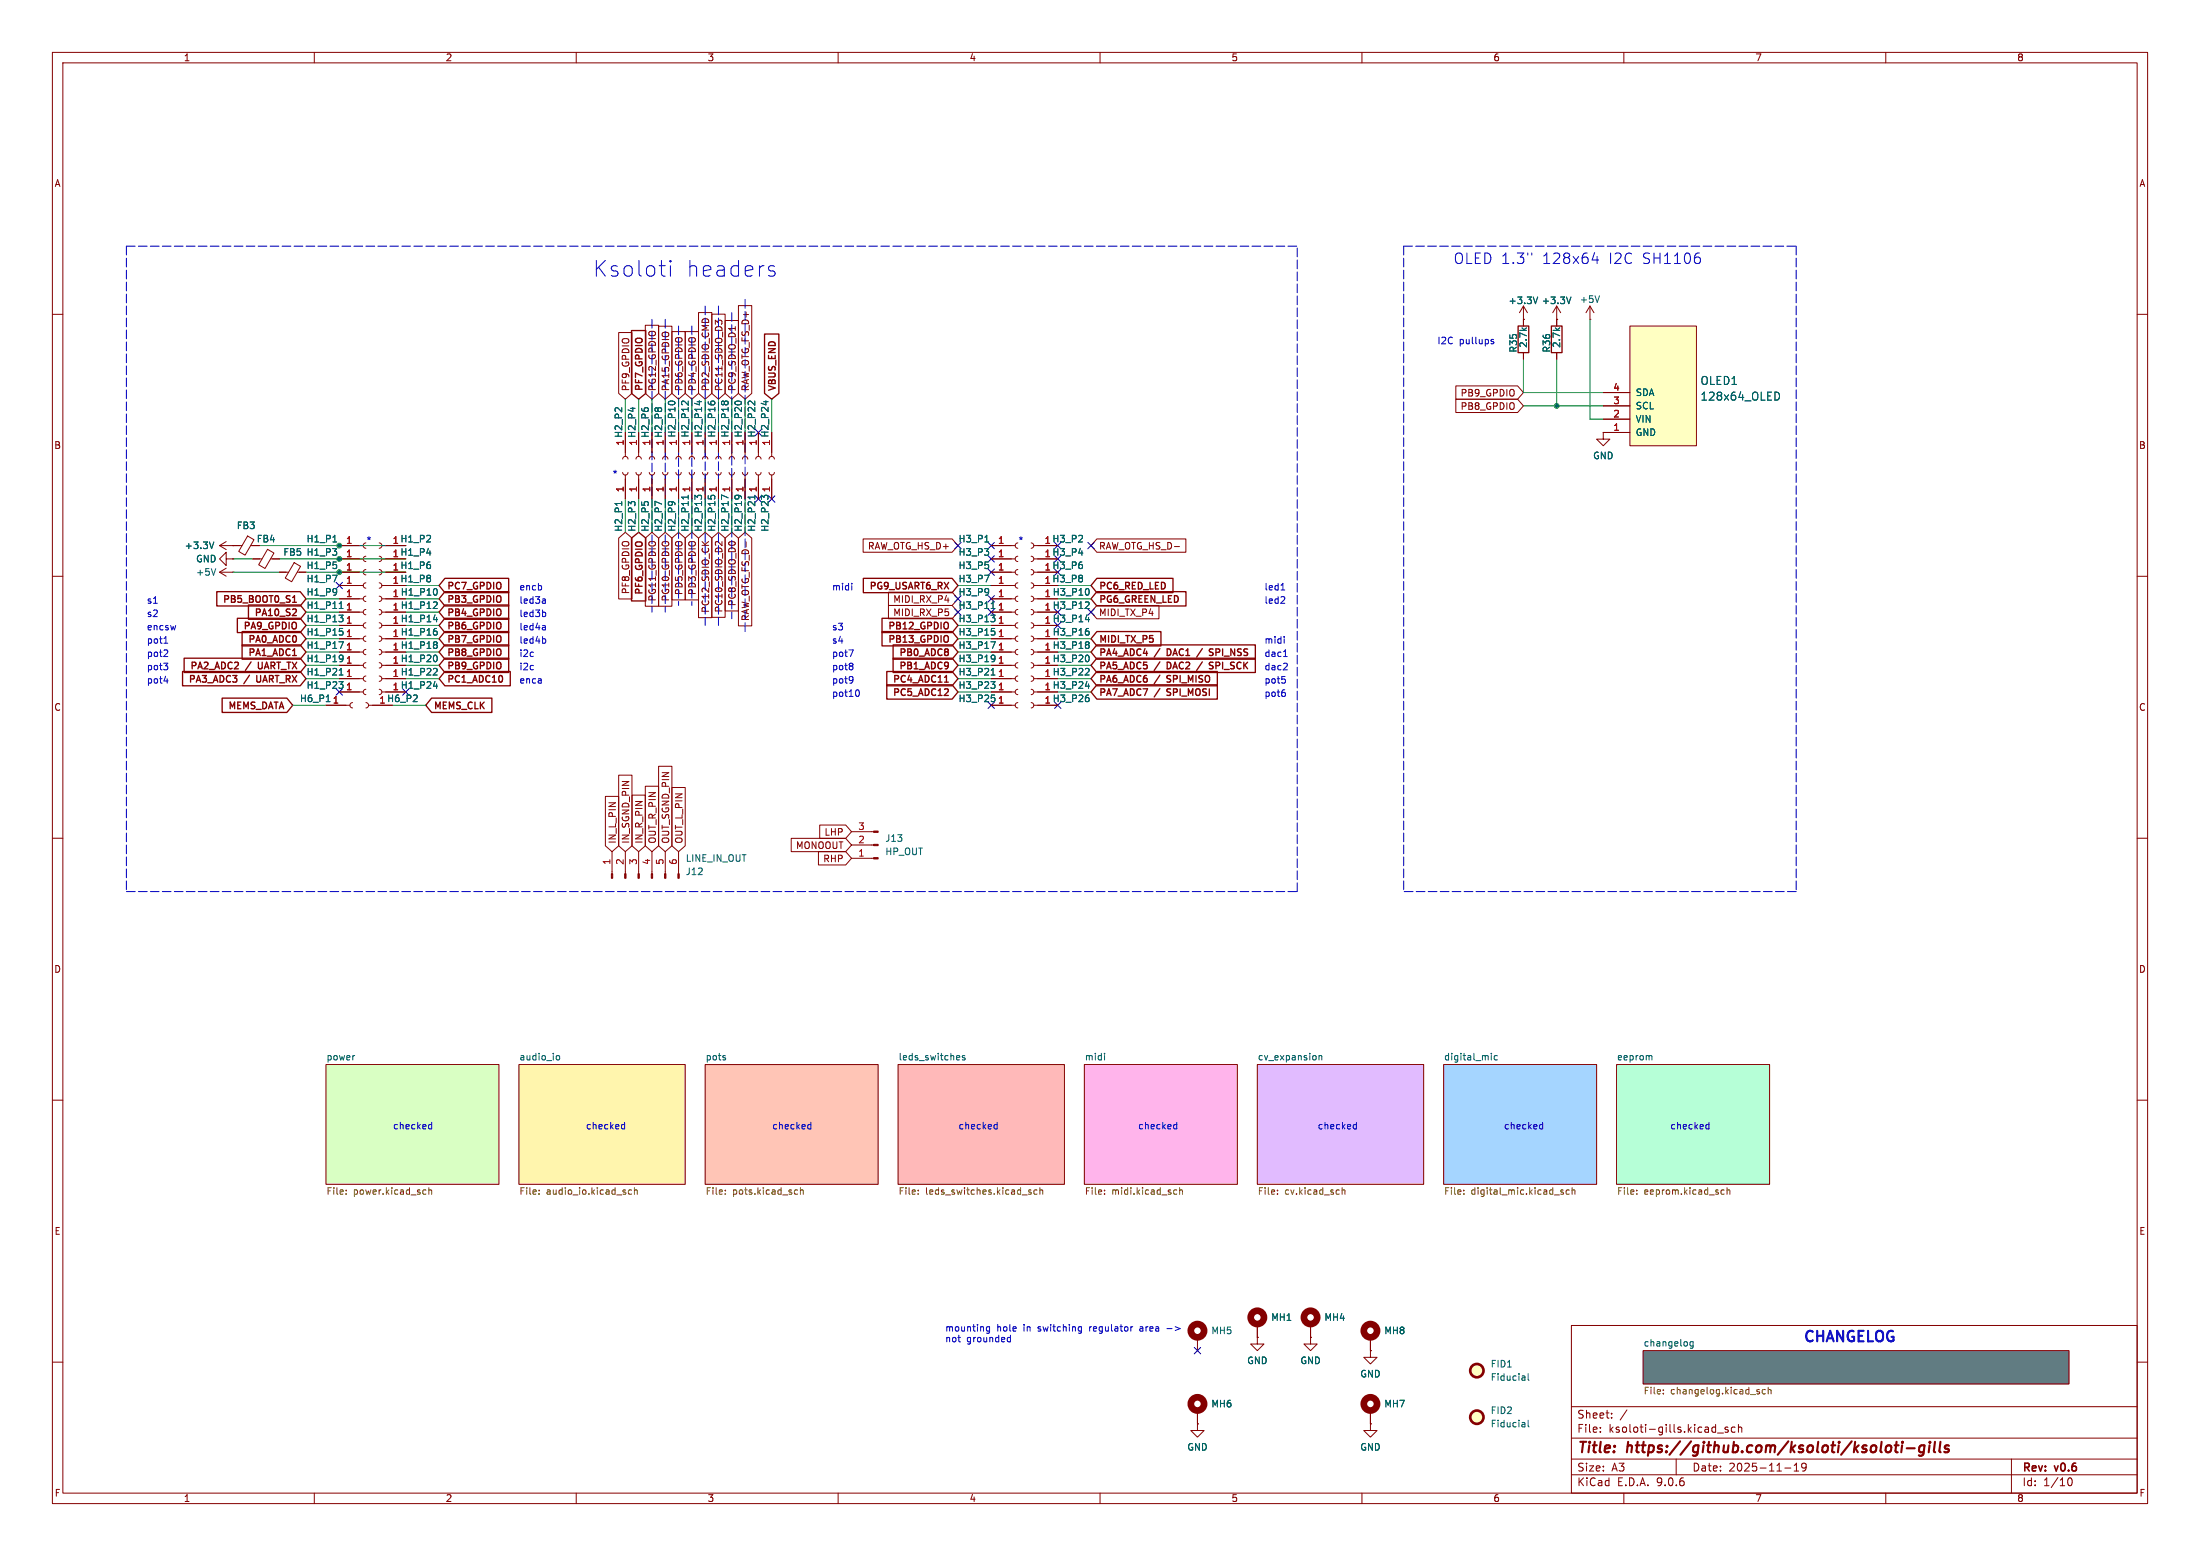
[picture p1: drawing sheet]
<svg xmlns="http://www.w3.org/2000/svg" width="420mm" height="297mm" viewBox="0 0 420 297" stroke-linecap="round" stroke-linejoin="round" font-family="sans-serif">
<g fill="none" stroke="#840000" stroke-width=".19">
<path d="M10 10h400v277h-400zM12 12h396v273h-396zM60 10v2M110 10v2M160 10v2M210 10v2M260 10v2M310 10v2M360 10v2M290.8 58.4v3.8M290.8 58.4l-.7 1.3M290.8 58.4l.8 1.3"/>
<path d="M297.2 58.4l-.8 1.3M297.2 58.4l.7 1.3M297.2 58.4v2.6M303.5 58.4l-.7 1.3M303.5 58.4l.8 1.3M303.5 58.4v2.6M10 60h2M290.8 61h.1M290.8 67.3v1.3M297.2 61h.1M303.5 61h.1M408 60h2"/>
<path d="M118.9 87.6l.1-.3 .4-.2 .3 .2 .2 .3M119.4 82.6v4.5M126.5 87.6l.1-.3 .4-.2 .4 .2 .1 .3M127 82.6v4.5M129 87.6l.2-.3 .3-.2 .4 .2 .1 .3M129.5 82.6v4.5M131.6 87.6l.1-.3 .4-.2 .3 .2 .2 .3M131.6 90.2l.1 .3 .4 .2 .3-.2 .2-.3M132.1 82.6v4.5M132.1 90.7v4.6M134.1 87.6l.2-.3 .3-.2 .4 .2 .1 .3M134.1 90.2l.2 .3 .3 .2 .4-.2 .1-.3"/>
<path d="M134.6 82.6v4.5M134.6 90.7v4.6M136.7 87.6l.1-.3 .4-.2 .3 .2 .2 .3M136.7 90.2l.1 .3 .4 .2 .3-.2 .2-.3M137.2 82.6v4.5M137.2 90.7v4.6M139.2 87.6l.1-.3 .4-.2 .4 .2 .1 .3M139.2 90.2l.1 .3 .4 .2 .4-.2 .1-.3M139.7 82.6v4.5M139.7 90.7v4.6M141.7 90.2l.2 .3 .3 .2 .4-.2 .1-.3M142.2 90.7v4.6"/>
<path d="M144.3 90.2l.1 .3 .4 .2 .3-.2 .2-.3M144.8 90.7v4.6M146.8 90.2l.2 .3 .3 .2 .4-.2 .1-.3M147.3 90.7v4.6M306.1 82.6v1.2h1.2l-1.2 1.3-1.3-1.3h1.3M306.1 82.6h.1M10 110h2M41.9 104.1h4.3M41.9 109.2h2.5M41.9 109.2l1.3 .8M41.9 104.1l1.3 .8M43.2 106.7v-1.3l-1.3 1.3 1.3 1.3v-1.3h1.2"/>
<path d="M43.2 108.5l-1.3 .7M43.2 103.4l-1.3 .7M44.4 109.2h.1M44.4 104.1h.1M44.4 106.7h.1M47.3 102.3l1.2 .7-1.7 3-1.2-.7zM47.9 104.1h1.6M48.3 106.7h1.7M51.1 104.9l1.2 .7-1.7 2.9-1.2-.7zM51.7 106.7h1.6M53.3 109.2h1.8M56.2 107.4l1.2 .7-1.7 2.9-1.2-.7z"/>
<path d="M56.8 109.2h1.6M64.8 119.4h4.5M64.8 116.8h4.5M64.8 104.1h4.5M64.8 114.3h4.5M64.8 109.2h4.5M64.8 106.7h4.5M64.8 111.8h4.5M69.8 118.9l-.3 .1-.2 .4 .2 .3 .3 .2M69.8 116.3l-.3 .2-.2 .3 .2 .4 .3 .1M69.8 106.2l-.3 .1-.2 .4 .2 .3 .3 .2M69.8 103.6l-.3 .2-.2 .3 .2 .4 .3 .1"/>
<path d="M69.8 111.3l-.3 .1-.2 .4 .2 .3 .3 .2M69.8 108.7l-.3 .2-.2 .3 .2 .4 .3 .1M69.8 113.8l-.3 .1-.2 .4 .2 .4 .3 .1M72.4 118.9l.3 .1 .2 .4-.2 .3-.3 .2M72.4 113.8l.3 .1 .2 .4-.2 .4-.3 .1M72.4 108.7l.3 .2 .2 .3-.2 .4-.3 .1M72.4 111.3l.3 .1 .2 .4-.2 .3-.3 .2M72.4 106.2l.3 .1 .2 .4-.2 .3-.3 .2M72.4 103.6l.3 .2 .2 .3-.2 .4-.3 .1M72.9 119.4h4.6M72.9 104.1h4.6M72.9 114.3h4.6"/>
<path d="M72.9 109.2h4.6M72.9 106.7h4.6M72.9 111.8h4.6M189.2 119.4h4.6M189.2 116.8h4.6M189.2 104.1h4.6M189.2 114.3h4.6M189.2 109.2h4.6M189.2 106.7h4.6M189.2 111.8h4.6M194.3 103.6l-.3 .2-.2 .3 .2 .4 .3 .1M194.3 113.8l-.3 .1-.2 .4 .2 .4 .3 .1"/>
<path d="M194.3 116.3l-.3 .2-.2 .3 .2 .4 .3 .1M194.3 118.9l-.3 .1-.2 .4 .2 .3 .3 .2M194.3 106.2l-.3 .1-.2 .4 .2 .3 .3 .2M194.3 108.7l-.3 .2-.2 .3 .2 .4 .3 .1M194.3 111.3l-.3 .1-.2 .4 .2 .3 .3 .2M196.8 108.7l.4 .2 .2 .3-.2 .4-.4 .1M196.8 103.6l.4 .2 .2 .3-.2 .4-.4 .1M196.8 106.2l.4 .1 .2 .4-.2 .3-.4 .2M196.8 116.3l.4 .2 .2 .3-.2 .4-.4 .1M196.8 113.8l.4 .1 .2 .4-.2 .4-.4 .1M196.8 118.9l.4 .1 .2 .4-.2 .3-.4 .2M196.8 111.3l.4 .1 .2 .4-.2 .3-.4 .2"/>
<path d="M197.4 119.4h4.5M197.4 116.8h4.5M197.4 104.1h4.5M197.4 114.3h4.5M197.4 109.2h4.5M197.4 106.7h4.5M197.4 111.8h4.5M408 110h2M62.2 134.6h4.6M64.8 132.1h4.5M64.8 127h4.5M64.8 129.5h4.5"/>
<path d="M64.8 124.5h4.5M64.8 121.9h4.5M67.3 134.1l-.3 .2-.2 .3 .2 .4 .3 .1M69.8 121.4l-.3 .2-.2 .3 .2 .4 .3 .1M69.8 124l-.3 .1-.2 .4 .2 .3 .3 .2M69.8 126.5l-.3 .1-.2 .4 .2 .4 .3 .1M69.8 131.6l-.3 .1-.2 .4 .2 .3 .3 .2M69.8 129l-.3 .2-.2 .3 .2 .4 .3 .1M72.4 124l.3 .1 .2 .4-.2 .3-.3 .2M72.4 121.4l.3 .2 .2 .3-.2 .4-.3 .1M72.4 131.6l.3 .1 .2 .4-.2 .3-.3 .2M72.9 132.1h4.6"/>
<path d="M72.9 124.5h4.6M72.9 121.9h4.6M189.2 132.1h4.6M189.2 127h4.6M189.2 129.5h4.6M189.2 124.5h4.6M189.2 121.9h4.6M189.2 134.6h4.6M194.3 131.6l-.3 .1-.2 .4 .2 .3 .3 .2M194.3 121.4l-.3 .2-.2 .3 .2 .4 .3 .1M194.3 129l-.3 .2-.2 .3 .2 .4 .3 .1M194.3 126.5l-.3 .1-.2 .4 .2 .4 .3 .1"/>
<path d="M194.3 124l-.3 .1-.2 .4 .2 .3 .3 .2M194.3 134.1l-.3 .2-.2 .3 .2 .4 .3 .1M196.8 126.5l.4 .1 .2 .4-.2 .4-.4 .1M196.8 131.6l.4 .1 .2 .4-.2 .3-.4 .2M196.8 129l.4 .2 .2 .3-.2 .4-.4 .1M196.8 134.1l.4 .2 .2 .3-.2 .4-.4 .1M196.8 124l.4 .1 .2 .4-.2 .3-.4 .2M196.8 121.4l.4 .2 .2 .3-.2 .4-.4 .1M197.4 132.1h4.5M197.4 127h4.5M197.4 129.5h4.5M197.4 124.5h4.5"/>
<path d="M197.4 121.9h4.5M197.4 134.6h4.5M10 160h2M162.6 158.8h4.2M408 160h2M116.8 162.6v4.2M119.4 162.6v4.2M121.9 162.6v4.2M124.5 162.6v4.2M127 162.6v4.2M129.5 162.6v4.2M162.6 163.8h4.2"/>
<path d="M162.6 161.3h4.2M10 210h2M62.2 203.2h33v22.9h-33zM99.1 203.2h31.7v22.9h-31.7zM134.6 203.2h33v22.9h-33zM171.4 203.2h31.8v22.9h-31.8zM207 203.2h29.2v22.9h-29.2zM240 203.2h31.8v22.9h-31.8zM275.6 203.2h29.2v22.9h-29.2zM308.6 203.2h29.2v22.9h-29.2zM408 210h2M228.6 255.3v2.5"/>
<path d="M240 255.3v1.2h1.3l-1.3 1.3-1.2-1.3h1.2M240 255.3h.1M250.2 255.3v1.2h1.3l-1.3 1.3-1.3-1.3h1.3M250.2 255.3h.1M261.6 257.8v1.3h1.3l-1.3 1.2-1.3-1.2h1.3M261.6 257.8h.1M261.6 255.3v2.5M300 253h108v32h-108zM313.7 257.8h81.3v6.4h-81.3zM10 260h2M228.6 271.8v1.2h1.3l-1.3 1.3-1.3-1.3h1.3M228.6 271.8h.1"/>
<path d="M228.6 269.2v2.6M261.6 271.8v1.2h1.3l-1.3 1.3-1.3-1.3h1.3M261.6 271.8h.1M261.6 269.2v2.6M300 278.5h108M300 274.5h108M300 268.5h108M305.5 273.2v.2M305.5 272.5v.1M307.7 270.5v.2M307.7 269.8v.1M310.6 269.1l-1.3 1.9"/>
<path d="M320 278.5v3M327.9 273.5h1.1M329.9 272.5l-.4-.1-.2 .2 .1 .2 .5 .2v.3h-.6M331.2 272.5l-.4-.1-.3 .3 .2 .6h.5M331.9 272.5l.2-.1 .3 .1 .1 .9M331.9 271.9v1.5M342.5 279.7l.4-.4v1.5M344 279.4l-.1 .5 .2 .2 .4 .1 .3-.3M344.7 279.4a.99 .99 0 0 1-.3 1.4h-.3M384 278.5v6.5M408 260h2M60 285v2"/>
<path d="M110 285v2M160 285v2M210 285v2M260 285v2M300 281.5h108M310 285v2M340.7 280.2h1.2M342.5 280.8h.9M360 285v2M394.7 282.7l.2-.5 .2-.1a.8 .8 0 0 1 .5 .7 .8 .8 0 0 1-.5 .8l-.2-.2-.2-.4"/>
</g>
<g fill="none" stroke="#840000" stroke-width=".4">
<path d="M361.7 275.9h.8M361.9 277.1l.4 .1M362.1 275.2l-.3 1.7M363.1 275.9l-.1 1.3M363.2 275.2v.2M364 276.4h1.5M367.4 276a.66 .66 0 0 0-1 .3l-.1 .5 .2 .3h.8M367.4 275.9l-.2 1.6a.6 .6 0 0 1-.9 .3M368.4 275.9l-.2 1.3M368.4 275.2v.2M369.4 275.2l-.2 1.7 .2 .3M370.4 275.2l-.2 1.7 .3 .3"/>
<path d="M372.1 276a.49 .49 0 0 0-.8 .3v.1l.5 .1 .2 .3-.3 .4-.5-.1"/>
</g>
<path d="M275.6 203.2h29.2v22.9h-29.2z" fill="#a5d5ff" stroke="#a5d5ff" stroke-width=".19"/>
<path d="M171.4 203.2h31.8v22.9h-31.8z" fill="#ffb9b9" stroke="#ffb9b9" stroke-width=".19"/>
<path d="M134.6 203.2h33v22.9h-33z" fill="#ffc5b6" stroke="#ffc5b6" stroke-width=".19"/>
<path d="M207 203.2h29.2v22.9h-29.2z" fill="#ffb4eb" stroke="#ffb4eb" stroke-width=".19"/>
<path d="M308.6 203.2h29.2v22.9h-29.2z" fill="#b6ffd7" stroke="#b6ffd7" stroke-width=".19"/>
<path d="M99.1 203.2h31.7v22.9h-31.7z" fill="#fff5ad" stroke="#fff5ad" stroke-width=".19"/>
<path d="M62.2 203.2h33v22.9h-33z" fill="#d9ffc3" stroke="#d9ffc3" stroke-width=".19"/>
<path d="M313.7 257.8h81.3v6.4h-81.3z" fill="#617c82" stroke="#617c82" stroke-width=".19"/>
<path d="M240 203.2h31.8v22.9h-31.8z" fill="#e1bbff" stroke="#e1bbff" stroke-width=".19"/>
<g fill="none" stroke="#006464" stroke-width=".19">
<path d="M293.6 56.7l-.5 1.3M299.9 56.7l-.4 1.3M305.3 56.5l-.4 1.2M127.7 76.7l.4-.1 .6 .1M131.4 76.6v.7l-.7-.7h-.3l-.3 .2M133.5 76.5v.8M135.7 76.7l.2-.1 .5 .1M137.8 76.7l.2-.1 .2 .1M138.3 76.7l.2-.1 .4 .1M131.4 94.9h-1.3l.2 .1M131.4 94.5v.8M133.1 95l-.4-.5v.8"/>
<path d="M133.2 94.7l.2-.2 .5 .2M135.2 94.6v.6M135.7 94.7l.2-.2 .5 .2M139 95l-1.3-.5v.8M140.3 94.7l.7-.2 .4 .2M140.8 94.5l.2 .2M144.1 94.5v.8M144.1 94.9h-1.3l.2 .1M145.8 95l-.4-.5v.8M145.9 94.7l.2-.2 .5 .2M40.8 103.4l-.4 1.3M41.2 108.5l-.4 1.3"/>
<path d="M63.6 103.4h.7M64.7 117.4h.8l-.4 .5M64.8 116.1h.7M64.8 120h.6M65 115.1l.1-.2v1.2M65.4 118l.1 .1-.1 .5M82.7 118.3h.8M83.3 112.5l.2 .3-.2 .7M188 103.4h.7M189.2 117.4h.7l-.4 .5M189.2 116.1h.7M189.3 120h.6"/>
<path d="M189.5 115.1l.1-.2v1.2M189.8 118l.1 .1-.1 .5M207.2 118.3h.8M207.7 114.9l.2 .2v.3l-.8 .7h.8M207.8 112.5l.1 .3-.1 .7M62.3 133.9h.7M64.7 130.1h.8l-.4 .5M64.7 122.5h.8l-.5 1.3M64.8 128.8h.7M65 127.8l.1-.2v1.2M65.4 120.5l.1 .2-.1 .5M65.4 125.1l.1 .7-.2 .4"/>
<path d="M65.4 130.7l.1 .1-.1 .5M65.5 125.6l-.1 .2M82.7 131h.8M83.3 122.6l.2 .1-.2 .3M83.3 120.5l.2 .2-.2 .5M83.3 123.1l.2 .2-.2 .4M189.2 130.1h.7l-.4 .5M189.2 122.5h.8l-.5 1.3M189.2 128.8h.7M189.3 132.7h.6M189.5 127.8l.1-.2v1.2M189.8 130.7l.1 .1-.1 .5"/>
<path d="M189.8 120.5l.1 .2-.1 .5M189.8 125.1l.1 .7-.1 .4M189.8 133.2l.1 .2-.1 .5M189.9 125.6l-.1 .2M207.2 131h.8M207.7 127.6l.2 .2v.3l-.8 .7h.8M207.8 125.2l.1 .3-.1 .7M207.8 120.5l.1 .2-.1 .5M207.8 122.6l.1 .1-.1 .3M207.8 123.1l.1 .2-.1 .4M207.8 133.2l.1 .2-.1 .5M67.6 201.5h.1"/>
<path d="M106.3 201.5h.3l.2 .2v.5l-.2 .1h-.3M138.5 202v.3M182.8 201.5h.4v.3l-.6 .1M183.2 202.3h-.4M184.2 201.5h-.3l-.2 .2 .1 .1 .4 .2v.3h-.5M210.9 201.1v.1M210.9 201.5v.8M251.8 201.6l.2-.1h.3v.8M251.8 201.5v.8M284.7 201.1v.1M284.7 201.5v.8M285.8 201.5h-.3l-.3 .2 .2 .6h.4"/>
<path d="M315 201.5l.4 .2v.6M323.2 256.1v1l-.2 .3-.3-.1M323.2 256.1h-.3l-.3 .2 .1 .6h.5M291.1 262.7v.8M291.1 271.6v.8M291.1 263.4l-.1 .1M291.1 262.9l-.1 .1M291.1 272.3l-.1 .1M291.1 271.8l-.1 .1M291.7 262.2v1.1l.2 .2M291.7 271.1v1.1l.2 .2"/>
</g>
<g fill="none" stroke="#725600" stroke-width=".19">
<path d="M66.1 227.8v.2M66.1 227.2v.1M81 227.1l.3 .1M81.3 227.9l-.3 .1M81.9 227.2l.1-.1 .3 .1 .1 .8M81.9 226.7v1.3M102.9 227.8v.2M102.9 227.2v.1M120.6 227.2l-.4-.1-.2 .3 .1 .5h.5M121.1 227.2l.2-.1 .3 .1 .1 .8M121.1 226.7v1.3M138.5 227.8v.2"/>
<path d="M138.5 227.2v.1M151.9 227.1l.4 .1M152.3 227.9l-.4 .1M152.8 227.2l.2-.1 .3 .1v.8M152.8 226.7v1.3M175.3 227.8v.2M175.3 227.2v.1M196.5 227.5l.3 .1 .1 .2-.4 .2M196.5 227.1l.3 .1M198 227.2l-.4-.1-.2 .3 .1 .5h.5M198.5 227.2l.2-.1 .3 .1 .1 .8M198.5 226.7v1.3"/>
<path d="M210.9 227.8v.2M210.9 227.2v.1M224.3 227.1l.3 .1M224.6 227.9l-.3 .1M225.2 227.2l.2-.1 .3 .1v.8M225.2 226.7v1.3M243.9 227.8v.2M243.9 227.2v.1M256.2 227.2l.2-.1 .3 .1 .1 .8M256.2 226.7v1.3M279.4 227.8v.2M279.4 227.2v.1"/>
<path d="M298 227.5l.4 .1 .1 .2-.2 .2-.4-.1M298 227.2h.4M299.6 227.2l-.4-.1-.2 .3 .1 .5h.5M300.1 227.2l.2-.1 .3 .1 .1 .8M300.1 226.7v1.3M312.5 227.8v.2M312.5 227.2v.1M328.7 227.9h.5M328.7 227.2h.5M329.7 227.2l.2-.1 .3 .1v.8M329.7 226.7v1.3M317.5 265.9v.2"/>
<path d="M317.5 265.3v.1M337 265.3l-.3-.1-.3 .3 .1 .5h.5M337.6 265.3l.1-.1 .3 .1 .1 .8M337.6 264.8v1.3"/>
</g>
<g fill="#840000" stroke="#840000" stroke-width=".19">
<path d="M116.7 166.8h.3v.8h-.3z"/>
<path d="M119.3 166.8h.2v.8h-.2z"/>
<path d="M121.8 166.8h.2v.8h-.2z"/>
<path d="M124.3 166.8h.3v.8h-.3z"/>
<path d="M126.9 166.8h.2v.8h-.2z"/>
<path d="M129.4 166.8h.3v.8h-.3z"/>
<path d="M166.8 163.7h.8v.3h-.8z"/>
<path d="M166.8 161.2h.8v.2h-.8z"/>
<path d="M166.8 158.6h.8v.3h-.8z"/>
</g>
<g fill="#ffffc2" stroke="#ffffc2" stroke-width=".19">
<circle cx="281.9" cy="261.6" r="1.27"/>
<circle cx="281.9" cy="270.5" r="1.27"/>
</g>
<g fill="none" stroke="#840000" stroke-width=".51">
<circle cx="281.9" cy="261.6" r="1.27"/>
<circle cx="281.9" cy="270.5" r="1.27"/>
</g>
<g fill="none" stroke="#840000" stroke-width="1.3">
<circle cx="228.6" cy="254" r="1.27"/>
<circle cx="261.6" cy="254" r="1.27"/>
<circle cx="228.6" cy="268" r="1.27"/>
<circle cx="261.6" cy="268" r="1.27"/>
</g>
<path d="M289.8 62.2h2v5.1h-2z" fill="none" stroke="#840000" stroke-width=".25"/>
<path d="M311.1 62.2h12.7v22.9h-12.7z" fill="#ffffc2"/>
<g fill="none" stroke="#840000" stroke-width=".19">
<path d="M133.3 59.7h2.6v15.4l-1.3 1.1-1.3-1.1zM135.9 60h2.5v15.1l-1.2 1.1-1.3-1.1zM141 58.3h2.5v16.8l-1.3 1.1-1.2-1.1zM118.1 63.5h2.6v11.6l-1.3 1.1-1.3-1.1zM123.2 62.1h2.5v13l-1.2 1.1-1.3-1.1zM125.7 62.3h2.6v12.8l-1.3 1.1-1.3-1.1zM128.3 63.3h2.5v11.8l-1.3 1.1-1.2-1.1zM130.8 63.3h2.6v11.8l-1.3 1.1-1.3-1.1zM137 61.5l-.4-.4v.8M137.1 61.2l.2-.1 .5 .1M138.4 61.2h2.6v13.9l-1.3 1.1-1.3-1.1zM140.4 62.3v.8"/>
<path d="M277.9 76.2h11.8l1.1 1.3-1.1 1.2h-11.8zM277.9 73.7h11.8l1.1 1.2-1.1 1.3h-11.8zM290.8 61h.1M290.8 61v1.2M290.8 67.3v1.3M297.2 61h.1M297.2 61v1.2M297.2 67.3v1.3M306.1 74.9h5M306.1 77.5h5M311.1 62.2h12.7v22.9h-12.7zM118.9 90.2l.1 .3 .4 .2 .3-.2 .2-.3"/>
<path d="M119.4 82.6v3.8M119.4 90.7v4.6M121.4 90.2l.2 .3 .3 .2 .4-.2 .1-.3M121.4 87.6l.2-.3 .3-.2 .4 .2 .1 .3M121.9 82.6v4.5M121.9 90.7v4.6M124 90.2l.1 .3 .4 .2 .3-.2 .2-.3M124 87.6l.1-.3 .4-.2 .3 .2 .2 .3M124.5 82.6v4.5M124.5 90.7v4.6M126.5 90.2l.1 .3 .4 .2 .4-.2 .1-.3M127 82.6v3.8"/>
<path d="M127 90.7v4.6M129 90.2l.2 .3 .3 .2 .4-.2 .1-.3M129.5 82.6v3.8M129.5 90.7v4.6M132.1 82.6v3.8M132.1 91.4v3.9M134.6 82.6v3.8M134.6 91.4v3.9M137.2 82.6v3.8M137.2 91.4v3.9M139.7 82.6v3.8M139.7 91.4v3.9"/>
<path d="M141.7 87.6l.2-.3 .3-.2 .4 .2 .1 .3M142.2 82.6v4.5M142.2 91.4v3.9M144.3 87.6l.1-.3 .4-.2 .3 .2 .2 .3M144.8 82.6v4.5M144.8 91.4v3.9M146.8 87.6l.2-.3 .3-.2 .4 .2 .1 .3M147.3 82.6v4.5M147.3 91.4v3.9M306.1 82.6h.1M306.1 80h5M306.1 82.6h5"/>
<path d="M44.4 104.1h.1M44.4 106.7h.1M44.4 104.1h1.3M48.3 106.7h1.2M48.3 104.1h1.2M52.1 106.7h1.2M53.3 109.2h1.3M57.1 109.2h1.3M64.8 116.8h3.8M64.8 114.3h3.8M64.8 109.2h3.8M64.8 111.8h3.8"/>
<path d="M64.8 106.7h3.8M64.8 119.4h3.8M64.8 104.1h3.8M72.4 116.3l.3 .2 .2 .3-.2 .4-.3 .1M72.9 116.8h4.6M73.7 114.3h3.8M73.7 109.2h3.8M73.7 111.8h3.8M73.7 106.7h3.8M73.7 119.4h3.8M73.7 104.1h3.8M118.1 102.7l1.3-1.1 1.3 1.1v11.6h-2.6z"/>
<path d="M123.2 102.7l1.3-1.1 1.2 1.1v13h-2.5zM125.7 102.7l1.3-1.1 1.3 1.1v13h-2.6zM128.3 102.7l1.2-1.1 1.3 1.1v11.8h-2.5zM130.8 102.7l1.3-1.1 1.3 1.1v11.8h-2.6zM133.3 102.7l1.3-1.1 1.3 1.1v15.2h-2.6zM135.9 102.7l1.3-1.1 1.2 1.1v15.1h-2.5zM137.8 103.4v.8l-.7-.8h-.3l-.2 .2M138.4 102.7l1.3-1.1 1.3 1.1v13.9h-2.6zM141 102.7l1.2-1.1 1.3 1.1v16.8h-2.5zM164.8 102.9h17l1.1 1.2-1.1 1.3h-17zM169.6 115.6h12.2l1.1 1.2-1.1 1.3h-12.2zM169.6 113h12.2l1.1 1.3-1.1 1.3h-12.2z"/>
<path d="M189.2 116.8h3.8M189.2 114.3h3.8M189.2 109.2h3.8M189.2 111.8h3.8M189.2 106.7h3.8M189.2 119.4h3.8M189.2 104.1h3.8M198.1 116.8h3.8M198.1 114.3h3.8M198.1 109.2h3.8M198.1 111.8h3.8M198.1 106.7h3.8"/>
<path d="M198.1 119.4h3.8M198.1 104.1h3.8M209.4 102.9h17v2.5h-17l-1.1-1.3zM209.4 115.6h11.8v2.5h-11.8l-1.1-1.3zM62.2 134.6h3.8M64.8 129.5h3.8M64.8 127h3.8M64.8 132.1h3.8M64.8 124.5h3.8M64.8 121.9h3.8M69.8 134.1l.4 .2 .2 .3-.2 .4-.4 .1M70.4 134.6h4.5"/>
<path d="M72.4 129l.3 .2 .2 .3-.2 .4-.3 .1M72.4 126.5l.3 .1 .2 .4-.2 .4-.3 .1M72.9 129.5h4.6M72.9 127h4.6M73.7 132.1h3.8M73.7 124.5h3.8M73.7 121.9h3.8M189.2 129.5h3.8M189.2 127h3.8M189.2 134.6h3.8M189.2 132.1h3.8M189.2 124.5h3.8"/>
<path d="M189.2 121.9h3.8M198.1 129.5h3.8M198.1 127h3.8M198.1 134.6h3.8M198.1 132.1h3.8M198.1 124.5h3.8M198.1 121.9h3.8M115.6 152h2.5v9.4l-1.3 1.2-1.2-1.2zM118.1 148h2.6v13.4l-1.3 1.2-1.3-1.2zM120.6 151.8h2.6v9.6l-1.3 1.2-1.3-1.2zM123.2 150.1h2.5v11.3l-1.2 1.2-1.3-1.2zM125.7 146.3h2.6v15.1l-1.3 1.2-1.3-1.2z"/>
<path d="M128.3 150.3h2.5v11.1l-1.3 1.2-1.2-1.2zM156.5 157.5h4.9l1.2 1.3-1.2 1.2h-4.9zM151 160h10.4l1.2 1.3-1.2 1.3h-10.4zM156.2 162.6h5.2l1.2 1.2-1.2 1.3h-5.2zM240 255.3h.1M240 252.7v2.6M250.2 255.3h.1M250.2 252.7v2.6M261.6 257.8h.1M261.6 255.3v2.5M228.6 271.8h.1M228.6 269.2v2.6"/>
<path d="M261.6 271.8h.1M261.6 269.2v2.6"/>
</g>
<g fill="none" stroke="#006464" stroke-width=".19">
<path d="M293.6 56.7l-.5 1.3M299.9 56.7l-.4 1.3M127.7 76.7l.4-.1 .6 .1M131.4 76.6v.7l-.7-.7h-.3l-.3 .2M133.5 76.5v.8M135.7 76.7l.2-.1 .5 .1M137.8 76.7l.2-.1 .2 .1M138.3 76.7l.2-.1 .4 .1M140.4 76.7l.4-.1 .6 .1M144.1 76.6v.7l-.7-.7h-.3l-.3 .2M146.2 76.5v.8M338.8 74.9a.77 .77 0 0 1 .9 .7 .77 .77 0 0 1-.9 .8"/>
<path d="M118.7 95.7v.8M131.4 94.9h-1.3l.2 .1M131.4 94.5v.8M133.1 95l-.4-.5v.8M133.2 94.7l.2-.2 .5 .2M135.2 94.6v.6M135.7 94.7l.2-.2 .5 .2M139 95l-1.3-.5v.8M140.3 94.7l.7-.2 .4 .2M140.8 94.5l.2 .2M144.1 94.5v.8M144.1 94.9h-1.3l.2 .1"/>
<path d="M145.8 95l-.4-.5v.8M145.9 94.7l.2-.2 .5 .2M40.8 103.4l-.4 1.3M63.6 103.4h.7M64.7 117.4h.8l-.4 .5M64.8 116.1h.7M64.8 120h.6M65 115.1l.1-.2v1.2M65.4 118l.1 .1-.1 .5M82.7 118.3h.8M83.2 114.9l.3 .2-.1 .3-.7 .7h.8M83.3 112.5l.2 .3-.2 .7"/>
<path d="M188 103.4h.7M189.2 117.4h.7l-.4 .5M189.2 116.1h.7M189.3 120h.6M189.5 115.1l.1-.2v1.2M189.8 118l.1 .1-.1 .5M207.2 118.3h.8M207.7 114.9l.2 .2v.3l-.8 .7h.8M207.8 112.5l.1 .3-.1 .7M62.3 133.9h.7M64.7 130.1h.8l-.4 .5M64.7 122.5h.8l-.5 1.3"/>
<path d="M64.8 128.8h.7M65 127.8l.1-.2v1.2M65.4 120.5l.1 .2-.1 .5M65.4 125.1l.1 .7-.2 .4M65.4 130.7l.1 .1-.1 .5M65.5 125.6l-.1 .2M82.7 131h.8M83.2 127.6l.3 .2-.1 .3-.7 .7h.8M83.3 120.5l.2 .2-.2 .5M83.3 122.6l.2 .1-.2 .3M83.3 123.1l.2 .2-.2 .4M83.3 125.2l.2 .3-.2 .7"/>
<path d="M189.2 130.1h.7l-.4 .5M189.2 122.5h.8l-.5 1.3M189.2 128.8h.7M189.3 132.7h.6M189.5 127.8l.1-.2v1.2M189.8 120.5l.1 .2-.1 .5M189.8 125.1l.1 .7-.1 .4M189.8 130.7l.1 .1-.1 .5M189.8 133.2l.1 .2-.1 .5M189.9 125.6l-.1 .2M207.2 131h.8M207.7 127.6l.2 .2v.3l-.8 .7h.8"/>
<path d="M207.8 120.5l.1 .2-.1 .5M207.8 122.6l.1 .1-.1 .3M207.8 123.1l.1 .2-.1 .4M207.8 125.2l.1 .3-.1 .7M207.8 133.2l.1 .2-.1 .5"/>
</g>
<g fill="none" stroke="#840000" stroke-width=".25">
<path d="M120.6 63.1h2.7v12l-1.4 1.1-1.3-1.1zM146 63.8h2.7v11.3l-1.4 1.1-1.3-1.1zM296.2 62.2h2v5.1h-2zM41.4 112.9h15.9l1.1 1.4-1.1 1.4h-15.9zM45.3 118h12l1.1 1.4-1.1 1.3h-12zM47.4 115.5h9.9l1.1 1.3-1.1 1.4h-9.9zM55.9 115h.7M56.3 116.2l.3 .3-.1 .3-.7 .7h.8M84.9 110.4h12.2v2.7h-12.2l-1.1-1.3zM84.9 118h12.2v2.7h-12.2l-1.1-1.3zM84.9 115.5h12.2v2.7h-12.2l-1.1-1.4zM84.9 112.9h12.2v2.8h-12.2l-1.1-1.4z"/>
<path d="M120.6 102.7l1.3-1.1 1.4 1.1v12h-2.7zM164.8 110.4h17l1.1 1.4-1.1 1.3h-17zM168.4 118h13.4l1.1 1.4-1.1 1.3h-13.4zM180.9 118.8a.9 .9 0 0 1 0 1.2M209.4 110.4h14.5v2.7h-14.5l-1.1-1.3zM209.4 112.9h17v2.8h-17l-1.1-1.4zM34.9 128.2h22.4l1.1 1.3-1.1 1.4h-22.4zM35.2 125.6h22.1l1.1 1.4-1.1 1.4h-22.1zM42.4 133.3h12.4l1.1 1.3-1.1 1.4h-12.4zM46.2 123.1h11.1l1.1 1.4-1.1 1.3h-11.1zM46.2 120.6h11.1l1.1 1.3-1.1 1.4h-11.1zM82.4 133.3h11.5v2.7h-11.5l-1.1-1.4z"/>
<path d="M84.9 125.6h12.2v2.8h-12.2l-1.1-1.4zM84.9 123.1h12.2v2.7h-12.2l-1.1-1.3zM84.9 128.2h12.5v2.7h-12.5l-1.1-1.4zM84.9 120.6h12.2v2.7h-12.2l-1.1-1.4zM168.4 120.6h13.4l1.1 1.3-1.1 1.4h-13.4zM169.3 130.7h12.5l1.1 1.4-1.1 1.3h-12.5zM169.3 128.2h12.5l1.1 1.3-1.1 1.4h-12.5zM170.5 123.1h11.3l1.1 1.4-1.1 1.3h-11.3zM170.5 125.6h11.3l1.1 1.4-1.1 1.4h-11.3zM180.3 130.2h.7M180.9 121.4a.9 .9 0 0 1 0 1.1M180.9 131.5l.1 .2v.3l-.7 .7h.7"/>
<path d="M209.4 130.7h23v2.7h-23l-1.1-1.3zM209.4 120.6h12.2v2.7h-12.2l-1.1-1.4zM209.4 125.6h30.3v2.8h-30.3l-1.1-1.4zM209.4 123.1h30.3v2.7h-30.3l-1.1-1.3zM209.4 128.2h23v2.7h-23l-1.1-1.4zM222.8 132.7h.1M222.8 130.1l.1 .1M222.8 131.6v.4M222.8 129.1v.3M223.1 123.9h-.3v1.2h.3M223.1 126.4h-.3v1.3h.3M229.5 126.3l-1.1 1.7"/>
<path d="M229.5 123.8l-1.1 1.6M231.6 126.5l-.5-.1-.2 .1v.4l.6 .2 .1 .3-.3 .3-.4-.1M231.6 123.9h-.5l-.2 .1v.3l.6 .3 .1 .3-.3 .2h-.4"/>
</g>
<g fill="none" stroke="#840000" stroke-width="1.3">
<circle cx="240" cy="251.5" r="1.27"/>
<circle cx="250.2" cy="251.5" r="1.27"/>
</g>
<g fill="none" stroke="#0000c2" stroke-width=".19" stroke-dasharray="1.7 .6">
<path d="M24.1 47v123.2M24.1 47h223.5M134.6 58.4v61M137.2 58.4v61M139.7 59.7v58.4M142.2 57.2v63.5M268 47v123.2M268 47h74.9M342.9 47v123.2M124.5 61v55.8M127 61v55.8M129.5 62.2v53.4"/>
<path d="M132.1 62.2v53.4M24.1 170.2h223.5M247.6 170.2v-123.2M342.9 170.2h-74.9"/>
</g>
<g fill="none" stroke="#009600" stroke-width=".19">
<path d="M119.4 76.2v6.4M121.9 76.2v6.4M124.5 76.2v6.4M127 76.2v6.4M129.5 76.2v6.4M132.1 76.2v6.4M134.6 76.2v6.4M137.2 76.2v6.4M139.7 76.2v6.4M142.2 76.2v6.4M147.3 76.2v6.4M290.8 77.5h15.3"/>
<path d="M290.8 68.6v6.3h15.3M297.2 68.6v8.9M303.5 61v19h2.6M119.4 95.3v6.3M121.9 95.3v6.3M124.5 95.3v6.3M127 95.3v6.3M129.5 95.3v6.3M132.1 95.3v6.3M134.6 95.3v6.3M137.2 95.3v6.3M139.7 95.3v6.3"/>
<path d="M142.2 95.3v6.3M44.4 109.2h8.9M44.4 106.7h3.9M49.5 104.1h28M53.3 106.7h24.2M58.4 114.3h6.4M58.4 116.8h6.4M58.4 119.4h6.4M58.4 109.2h19.1M77.5 114.3h6.3M77.5 116.8h6.3M77.5 119.4h6.3"/>
<path d="M77.5 111.8h6.3M182.9 119.4h6.3M182.9 111.8h6.3M201.9 114.3h6.4M201.9 111.8h6.4M55.9 134.6h6.3M58.4 127h6.4M58.4 129.5h6.4M58.4 121.9h6.4M58.4 124.5h6.4M74.9 134.6h6.4M77.5 127h6.3"/>
<path d="M77.5 129.5h6.3M77.5 121.9h6.3M77.5 124.5h6.3M182.9 127h6.3M182.9 129.5h6.3M182.9 121.9h6.3M182.9 124.5h6.3M182.9 132.1h6.3M201.9 127h6.4M201.9 129.5h6.4M201.9 121.9h6.4M201.9 124.5h6.4"/>
<path d="M201.9 132.1h6.4"/>
</g>
<g fill="none" stroke="#000084" stroke-width=".19">
<path d="M144.2 81.9l1.2 1.3M144.2 94.6l1.2 1.3M145.4 81.9l-1.2 1.3M145.4 94.6l-1.2 1.3M146.7 94.6l1.2 1.3M147.9 94.6l-1.2 1.3M64.2 111.2l1.2 1.2M65.4 111.2l-1.2 1.2M182.3 113.7l1.2 1.2M182.3 103.5l1.2 1.2M182.3 116.2l1.2 1.2M183.5 113.7l-1.2 1.2"/>
<path d="M183.5 103.5l-1.2 1.2M183.5 116.2l-1.2 1.2M188.6 108.6l1.2 1.2M188.6 106.1l1.2 1.2M188.6 103.5l1.2 1.2M188.6 116.2l1.2 1.2M188.6 113.7l1.2 1.2M189.8 108.6l-1.2 1.2M189.8 106.1l-1.2 1.2M189.8 103.5l-1.2 1.2M189.8 116.2l-1.2 1.2M189.8 113.7l-1.2 1.2"/>
<path d="M201.3 116.2l1.2 1.2M201.3 118.8l1.2 1.2M201.3 106.1l1.2 1.2M201.3 103.5l1.2 1.2M201.3 108.6l1.2 1.2M202.5 116.2l-1.2 1.2M202.5 118.8l-1.2 1.2M202.5 103.5l-1.2 1.2M202.5 106.1l-1.2 1.2M202.5 108.6l-1.2 1.2M207.7 116.2l1.2 1.2M207.7 103.5l1.2 1.2"/>
<path d="M208.9 116.2l-1.2 1.2M208.9 103.5l-1.2 1.2M64.2 131.5l1.2 1.2M65.4 131.5l-1.2 1.2M76.9 131.5l1.2 1.2M78.1 131.5l-1.2 1.2M188.6 134l1.2 1.2M189.8 134l-1.2 1.2M201.3 134l1.2 1.2M202.5 134l-1.2 1.2M228 257.2l1.2 1.2M229.2 257.2l-1.2 1.2"/>
</g>
<g fill="none" stroke="#0000c2" stroke-width=".19">
<path d="M125.8 50.7h1.2M126.7 52.7h.3M128 49.7v.3M128 50.7v2M128 49.7l-.2 .2 .2 .1M128 49.7l.1 .2-.1 .1M147.1 50.7l.7 .2M147.1 51.7l.7 .2 .2 .4-.2 .3-.2 .1h-.6M292.4 48.3v.4M304.4 48.2l-.5 1.4h1.3M304.9 49v1.3M324.4 49.2l.2 .2v.5l-.2 .3"/>
<path d="M284.7 65.1l.4 .2 .1 .1-.2 .2h-.4M284.7 64.8h.4M103.7 116.8l.4 .1 .1 .2-.1 .5-.4 .1M103.9 114.3l.2 .2v.7M103.9 119.4l.2 .2v.6M104.1 115.1l-.4 .1M104.1 114.6l-.4 .1M104.1 119.7l-.4 .1M162.6 111.3v.2M162.6 111.8v.8M244.5 112.6h.8M245.1 113.9l.2 .2-.1 .3-.7 .8h.8"/>
<path d="M31.2 126.6h.8l-.4 .5M31.3 122.8h.7M31.3 130h.8M31.5 121.7l.2-.2v1.3M31.9 124.1l.1 .2v.3l-.8 .7h.8M31.9 127.1l.1 .2-.1 .5M103.7 121.9l.4 .1 .1 .2-.1 .5-.4 .1M104.1 120.2h-.4M162.1 124h.8l-.5 1.3M162.7 126.6l.1 .2-.1 .3M162.7 127.2l.1 .2-.1 .4M162.7 129.2l.1 .7-.1 .4"/>
<path d="M162.8 129.7l-.1 .2M163.6 131.7a.68 .68 0 0 1 .5 .6 .68 .68 0 0 1-.5 .6M244.7 129.1h.6M245 125.3h.8M245.1 121.5v.1M245.1 121.9v.9M245.3 132.2l.1 .2-.1 .5M245.3 129.7l.1 .2-.1 .4M245.6 126.6l.2 .2-.1 .3-.7 .8h.8M81.9 215.4h.5M81.9 214.7h.5M82.4 214.2v1.3"/>
<path d="M118.8 215.4h.4M118.8 214.7h.4M119.2 214.2v1.3M154.3 215.4h.5M154.3 214.7h.5M154.8 214.2v1.3M189.9 215.4h.5M189.9 214.7h.5M190.4 214.2v1.3M224.2 215.4h.4M224.2 214.7h.4M224.6 214.2v1.3"/>
<path d="M258.5 215.4h.4M258.5 214.7h.4M258.9 214.2v1.3M294 215.4h.5M294 214.7h.5M294.5 214.2v1.3M325.8 215.4h.4M325.8 214.7h.4M326.2 214.2v1.3M188.9 253.2v1.1l-.1 .1M188.9 253.3l-.4-.1-.2 .3 .1 .5h.5M192.4 256.1h.5"/>
<path d="M192.4 255.3h.5M192.9 254.9v1.2M206.1 253.2l.3 .1M206.4 254l-.3 .1M206.4 253.2v1.1l-.2 .2M216.2 253.2l-.2 .1M217.8 253.2l-.2 .1M217.8 253.6l-.2 .2 .2 .3M222.8 253.6h.9"/>
</g>
<g fill="#009600" stroke="#009600" stroke-width=".19">
<circle cx="64.8" cy="109.2" r=".46"/>
<circle cx="64.8" cy="104.1" r=".46"/>
<circle cx="64.8" cy="106.7" r=".46"/>
<circle cx="297.2" cy="77.5" r=".46"/>
</g>
<g font-size="4.2" fill="#0000c2">
<text x="113" y="53.1">Ksoloti</text>
<text x="130.7" y="53.1">headers</text>
</g>
<g font-size="2.8" fill="#0000c2">
<text x="277.4" y="50.6">OLED 1.3&quot;</text>
<text x="294.3" y="50.6">128x64</text>
<text x="307.1" y="50.6">I2C</text>
<text x="313.5" y="50.6">SH1106</text>
<text x="344.2" y="256.3">CHANGELOG</text>
</g>
<g font-size="2.8" fill="#840000">
<text x="301" y="277.9">Title:</text>
<text x="310.6" y="277.9">https://github.com/ksoloti/ksoloti-gills</text>
</g>
<g font-size="2.1" fill="#006464">
<text x="324.5" y="73.7">OLED1</text>
<text x="324.5" y="76.7">128x64_OLED</text>
</g>
<g font-size="2.1" fill="#840000">
<text x="301" y="273.7">File:</text>
<text x="301" y="271">Sheet:</text>
<text x="307.1" y="273.7">ksoloti-gills.kicad_sch</text>
<text x="301" y="281.1">Size:</text>
<text x="307.6" y="281.1">A3</text>
<text x="323" y="281.1">Date:</text>
<text x="330" y="281.1">2025-11-19</text>
<text x="386" y="281.3">Rev:</text>
<text x="392.4" y="281.3">v0.6</text>
<text x="301" y="283.9">KiCad</text>
<text x="308.7" y="283.9">E.D.A.</text>
<text x="316.3" y="283.9">9.0.6</text>
<text x="386" y="283.9">Id:</text>
<text x="390.1" y="283.9">1/10</text>
</g>
<g font-size="1.8" fill="#840000">
<text x="35" y="11.9">1</text>
<text x="85" y="11.9">2</text>
<text x="135" y="11.9">3</text>
<text x="185" y="11.9">4</text>
<text x="235" y="11.9">5</text>
<text x="285" y="11.9">6</text>
<text x="335" y="11.9">7</text>
<text x="385" y="11.9">8</text>
<text x="10.3" y="35.9">A</text>
<text x="408.3" y="35.9">A</text>
<text x="120.3" y="74.8" transform="rotate(-90 120.3 74.8)">PF9_GPDIO</text>
<text x="123" y="74.8" transform="rotate(-90 123 74.8)">PF7_GPDIO</text>
<text x="125.4" y="74.8" transform="rotate(-90 125.4 74.8)">PG12_GPDIO</text>
<text x="128" y="74.8" transform="rotate(-90 128 74.8)">PA15_GPDIO</text>
<text x="130.5" y="74.8" transform="rotate(-90 130.5 74.8)">PD6_GPDIO</text>
<text x="133" y="74.8" transform="rotate(-90 133 74.8)">PD4_GPDIO</text>
<text x="135.6" y="74.8" transform="rotate(-90 135.6 74.8)">PD2_SDIO_CMD</text>
<text x="138.1" y="74.8" transform="rotate(-90 138.1 74.8)">PC11_SDIO_D3</text>
<text x="140.7" y="74.8" transform="rotate(-90 140.7 74.8)">PC9_SDIO_D1</text>
<text x="143.2" y="74.8" transform="rotate(-90 143.2 74.8)">RAW_OTG_FS_D+</text>
<text x="148.4" y="74.8" transform="rotate(-90 148.4 74.8)">VBUS_END</text>
<text x="278.7" y="75.9">PB9_GPDIO</text>
<text x="278.7" y="78.4">PB8_GPDIO</text>
<text x="10.3" y="85.9">B</text>
<text x="408.2" y="85.9">B</text>
<text x="165.6" y="105.1">RAW_OTG_HS_D+</text>
<text x="209.7" y="105.1">RAW_OTG_HS_D-</text>
<text x="85.2" y="112.9">PC7_GPDIO</text>
<text x="120.3" y="113.5" transform="rotate(-90 120.3 113.5)">PF8_GPDIO</text>
<text x="123" y="113.8" transform="rotate(-90 123 113.8)">PF6_GPDIO</text>
<text x="130.5" y="113.7" transform="rotate(-90 130.5 113.7)">PD5_GPDIO</text>
<text x="133" y="113.7" transform="rotate(-90 133 113.7)">PD3_GPDIO</text>
<text x="165.7" y="112.9">PG9_USART6_RX</text>
<text x="209.7" y="112.9">PC6_RED_LED</text>
<text x="42.3" y="115.4">PB5_BOOT0_S1</text>
<text x="48.3" y="117.9">PA10_S2</text>
<text x="85.2" y="117.9">PB4_GPDIO</text>
<text x="85.2" y="115.4">PB3_GPDIO</text>
<text x="125.4" y="114.9" transform="rotate(-90 125.4 114.9)">PG11_GPDIO</text>
<text x="128" y="114.9" transform="rotate(-90 128 114.9)">PG10_GPDIO</text>
<text x="135.6" y="117.1" transform="rotate(-90 135.6 117.1)">PC12_SDIO_CK</text>
<text x="138.1" y="117" transform="rotate(-90 138.1 117)">PC10_SDIO_D2</text>
<text x="140.7" y="115.8" transform="rotate(-90 140.7 115.8)">PC8_SDIO_D0</text>
<text x="143.2" y="118.7" transform="rotate(-90 143.2 118.7)">RAW_OTG_FS_D-</text>
<text x="170.4" y="117.8">MIDI_RX_P5</text>
<text x="170.4" y="115.3">MIDI_RX_P4</text>
<text x="209.7" y="115.4">PG6_GREEN_LED</text>
<text x="209.7" y="117.8">MIDI_TX_P4</text>
<text x="46.2" y="120.5">PA9_GPDIO</text>
<text x="47.1" y="125.6">PA1_ADC1</text>
<text x="47.1" y="123">PA0_ADC0</text>
<text x="85.2" y="125.6">PB8_GPDIO</text>
<text x="85.2" y="120.5">PB6_GPDIO</text>
<text x="85.2" y="123">PB7_GPDIO</text>
<text x="169.3" y="123">PB13_GPDIO</text>
<text x="169.3" y="120.5">PB12_GPDIO</text>
<text x="171.4" y="125.6">PB0_ADC8</text>
<text x="209.7" y="123">MIDI_TX_P5</text>
<text x="209.7" y="125.6">PA4_ADC4</text>
<text x="220.6" y="125.6">/</text>
<text x="223.4" y="125.6">DAC1</text>
<text x="232.5" y="125.6">SPI_NSS</text>
<text x="35.7" y="130.6">PA3_ADC3</text>
<text x="36" y="128.1">PA2_ADC2</text>
<text x="46.6" y="130.6">/</text>
<text x="46.9" y="128.1">/</text>
<text x="49.4" y="130.6">UART_RX</text>
<text x="49.7" y="128.1">UART_TX</text>
<text x="85.2" y="128.1">PB9_GPDIO</text>
<text x="85.2" y="130.6">PC1_ADC10</text>
<text x="170.2" y="130.6">PC4_ADC11</text>
<text x="171.4" y="128.1">PB1_ADC9</text>
<text x="209.7" y="128.1">PA5_ADC5</text>
<text x="209.7" y="130.6">PA6_ADC6</text>
<text x="220.6" y="128.1">/</text>
<text x="220.6" y="130.6">/</text>
<text x="223.4" y="128.1">DAC2</text>
<text x="223.4" y="130.6">SPI_MISO</text>
<text x="232.5" y="128.1">SPI_SCK</text>
<text x="10.3" y="135.9">C</text>
<text x="43.3" y="135.7">MEMS_DATA</text>
<text x="82.7" y="135.7">MEMS_CLK</text>
<text x="170.2" y="133.2">PC5_ADC12</text>
<text x="209.7" y="133.2">PA7_ADC7</text>
<text x="220.6" y="133.2">/</text>
<text x="223.4" y="133.2">SPI_MOSI</text>
<text x="408.2" y="135.9">C</text>
<text x="117.8" y="161.1" transform="rotate(-90 117.8 161.1)">IN_L_PIN</text>
<text x="120.3" y="161.1" transform="rotate(-90 120.3 161.1)">IN_SGND_PIN</text>
<text x="122.9" y="161.1" transform="rotate(-90 122.9 161.1)">IN_R_PIN</text>
<text x="125.4" y="161.1" transform="rotate(-90 125.4 161.1)">OUT_R_PIN</text>
<text x="128" y="161.1" transform="rotate(-90 128 161.1)">OUT_SGND_PIN</text>
<text x="130.5" y="161.1" transform="rotate(-90 130.5 161.1)">OUT_L_PIN</text>
<text x="157.3" y="159.7">LHP</text>
<text x="151.9" y="162.2">MONOOUT</text>
<text x="157.1" y="164.8">RHP</text>
<text x="10.3" y="185.9">D</text>
<text x="408.2" y="185.9">D</text>
<text x="10.3" y="235.9">E</text>
<text x="408.3" y="235.9">E</text>
<text x="10.3" y="285.9">F</text>
<text x="35" y="286.9">1</text>
<text x="85" y="286.9">2</text>
<text x="135" y="286.9">3</text>
<text x="185" y="286.9">4</text>
<text x="235" y="286.9">5</text>
<text x="285" y="286.9">6</text>
<text x="335" y="286.9">7</text>
<text x="385" y="286.9">8</text>
<text x="408.3" y="285.9">F</text>
</g>
<g font-size="1.8" fill="#006464">
<text x="287.9" y="58.2">+3.3V</text>
<text x="294.2" y="58.2">+3.3V</text>
<text x="301.5" y="58">+5V</text>
<text x="289.8" y="67.4" transform="rotate(-90 289.8 67.4)">R35</text>
<text x="291.7" y="66.5" transform="rotate(-90 291.7 66.5)">2.7k</text>
<text x="296.1" y="67.4" transform="rotate(-90 296.1 67.4)">R36</text>
<text x="298" y="66.5" transform="rotate(-90 298 66.5)">2.7k</text>
<text x="312.2" y="75.8">SDA</text>
<text x="312.2" y="78.3">SCL</text>
<text x="312.2" y="80.9">VIN</text>
<text x="312.2" y="83.4">GND</text>
<text x="304" y="87.9">GND</text>
<text x="45.1" y="101.2">FB3</text>
<text x="119" y="101.6" transform="rotate(-90 119 101.6)">H2_P1</text>
<text x="121.5" y="101.6" transform="rotate(-90 121.5 101.6)">H2_P3</text>
<text x="124.1" y="101.6" transform="rotate(-90 124.1 101.6)">H2_P5</text>
<text x="126.6" y="101.6" transform="rotate(-90 126.6 101.6)">H2_P7</text>
<text x="129.1" y="101.6" transform="rotate(-90 129.1 101.6)">H2_P9</text>
<text x="131.7" y="101.6" transform="rotate(-90 131.7 101.6)">H2_P11</text>
<text x="134.2" y="101.6" transform="rotate(-90 134.2 101.6)">H2_P13</text>
<text x="136.8" y="101.6" transform="rotate(-90 136.8 101.6)">H2_P15</text>
<text x="139.3" y="101.6" transform="rotate(-90 139.3 101.6)">H2_P17</text>
<text x="141.8" y="101.6" transform="rotate(-90 141.8 101.6)">H2_P19</text>
<text x="144.4" y="101.6" transform="rotate(-90 144.4 101.6)">H2_P21</text>
<text x="146.9" y="101.6" transform="rotate(-90 146.9 101.6)">H2_P23</text>
<text x="35.2" y="105">+3.3V</text>
<text x="37.3" y="107.5">GND</text>
<text x="48.9" y="103.7">FB4</text>
<text x="54" y="106.3">FB5 H1_P3</text>
<text x="58.4" y="103.7">H1_P1</text>
<text x="182.9" y="103.7">H3_P1</text>
<text x="182.9" y="106.3">H3_P3</text>
<text x="37.3" y="110.1">+5V</text>
<text x="58.4" y="111.4">H1_P7</text>
<text x="58.4" y="108.8">H1_P5</text>
<text x="58.4" y="113.9">H1_P9</text>
<text x="182.9" y="113.9">H3_P9</text>
<text x="182.9" y="108.8">H3_P5</text>
<text x="182.9" y="111.4">H3_P7</text>
<text x="58.4" y="119">H1_P13</text>
<text x="58.4" y="116.4">H1_P11</text>
<text x="182.9" y="116.4">H3_P11</text>
<text x="182.9" y="119">H3_P13</text>
<text x="58.4" y="121.5">H1_P15</text>
<text x="58.4" y="124.1">H1_P17</text>
<text x="182.9" y="121.5">H3_P15</text>
<text x="182.9" y="124.1">H3_P17</text>
<text x="58.4" y="126.6">H1_P19</text>
<text x="58.4" y="131.7">H1_P23</text>
<text x="58.4" y="129.1">H1_P21</text>
<text x="182.9" y="131.7">H3_P23</text>
<text x="182.9" y="129.1">H3_P21</text>
<text x="182.9" y="126.6">H3_P19</text>
<text x="57.2" y="134.2">H6_P1</text>
<text x="182.9" y="134.2">H3_P25</text>
<text x="168.9" y="160.9">J13</text>
<text x="130.8" y="164.7">LINE_IN_OUT</text>
<text x="130.8" y="167.2">J12</text>
<text x="168.9" y="163.4">HP_OUT</text>
<text x="62.2" y="202.5">power</text>
<text x="99.1" y="202.5">audio_io</text>
<text x="134.6" y="202.5">pots</text>
<text x="171.4" y="202.5">leds_switches</text>
<text x="207" y="202.5">midi</text>
<text x="240" y="202.5">cv_expansion</text>
<text x="275.6" y="202.5">digital_mic</text>
<text x="308.6" y="202.5">eeprom</text>
<text x="231.1" y="254.9">MH5</text>
<text x="242.6" y="252.3">MH1</text>
<text x="252.7" y="252.3">MH4</text>
<text x="264.2" y="254.9">MH8</text>
<text x="313.7" y="257.1">changelog</text>
<text x="238" y="260.6">GND</text>
<text x="248.2" y="260.6">GND</text>
<text x="259.6" y="263.1">GND</text>
<text x="284.5" y="261.2">FID1</text>
<text x="284.5" y="263.8">Fiducial</text>
<text x="231.1" y="268.8">MH6</text>
<text x="264.2" y="268.8">MH7</text>
<text x="284.5" y="270.1">FID2</text>
<text x="284.5" y="272.6">Fiducial</text>
<text x="226.6" y="277.1">GND</text>
<text x="259.6" y="277.1">GND</text>
</g>
<g font-size="1.8" fill="#0000c2">
<text x="274.3" y="65.8">I2C</text>
<text x="278.6" y="65.8">pullups</text>
<text x="116.8" y="91.2">*</text>
<text x="69.8" y="103.9">*</text>
<text x="194.3" y="103.9">*</text>
<text x="99.1" y="112.8">encb</text>
<text x="158.7" y="112.8">midi</text>
<text x="241.3" y="112.8">led1</text>
<text x="27.9" y="117.9">s2</text>
<text x="27.9" y="115.3">s1</text>
<text x="99.1" y="115.3">led3a</text>
<text x="99.1" y="117.9">led3b</text>
<text x="241.3" y="115.3">led2</text>
<text x="27.9" y="122.9">pot1</text>
<text x="27.9" y="120.4">encsw</text>
<text x="27.9" y="125.5">pot2</text>
<text x="99.1" y="122.9">led4b</text>
<text x="99.1" y="125.5">i2c</text>
<text x="99.1" y="120.4">led4a</text>
<text x="158.7" y="120.4">s3</text>
<text x="158.7" y="122.9">s4</text>
<text x="158.7" y="125.5">pot7</text>
<text x="241.3" y="125.5">dac1</text>
<text x="241.3" y="122.9">midi</text>
<text x="27.9" y="130.6">pot4</text>
<text x="27.9" y="128">pot3</text>
<text x="99.1" y="130.6">enca</text>
<text x="99.1" y="128">i2c</text>
<text x="158.7" y="128">pot8</text>
<text x="158.7" y="130.6">pot9</text>
<text x="241.3" y="130.6">pot5</text>
<text x="241.3" y="128">dac2</text>
<text x="158.7" y="133.1">pot10</text>
<text x="241.3" y="133.1">pot6</text>
<text x="74.9" y="215.6">checked</text>
<text x="111.8" y="215.6">checked</text>
<text x="147.3" y="215.6">checked</text>
<text x="182.9" y="215.6">checked</text>
<text x="217.2" y="215.6">checked</text>
<text x="251.5" y="215.6">checked</text>
<text x="287" y="215.6">checked</text>
<text x="318.8" y="215.6">checked</text>
<text x="180.3" y="254.2">mounting</text>
<text x="180.3" y="256.3">not</text>
<text x="184.5" y="256.3">grounded</text>
<text x="190.3" y="254.2">hole</text>
<text x="195.5" y="254.2">in</text>
<text x="198.4" y="254.2">switching</text>
<text x="208.4" y="254.2">regulator</text>
<text x="218.2" y="254.2">area</text>
<text x="223.6" y="254.2">-&gt;</text>
</g>
<g font-size="1.8" fill="#a90000">
<text x="307.9" y="74.7">4</text>
<text x="307.9" y="77.2">3</text>
<text x="307.9" y="79.8">2</text>
<text x="307.9" y="82.3">1</text>
<text x="119.1" y="85.2" transform="rotate(-90 119.1 85.2)">1 H2_P2</text>
<text x="121.7" y="85.2" transform="rotate(-90 121.7 85.2)">1 H2_P4</text>
<text x="124.2" y="85.2" transform="rotate(-90 124.2 85.2)">1 H2_P6</text>
<text x="126.7" y="85.2" transform="rotate(-90 126.7 85.2)">1 H2_P8</text>
<text x="129.3" y="85.2" transform="rotate(-90 129.3 85.2)">1 H2_P10</text>
<text x="131.8" y="85.2" transform="rotate(-90 131.8 85.2)">1 H2_P12</text>
<text x="134.4" y="85.2" transform="rotate(-90 134.4 85.2)">1 H2_P14</text>
<text x="136.9" y="85.2" transform="rotate(-90 136.9 85.2)">1 H2_P16</text>
<text x="139.4" y="85.2" transform="rotate(-90 139.4 85.2)">1 H2_P18</text>
<text x="142" y="85.2" transform="rotate(-90 142 85.2)">1 H2_P20</text>
<text x="144.5" y="85.2" transform="rotate(-90 144.5 85.2)">1 H2_P22</text>
<text x="147.1" y="85.2" transform="rotate(-90 147.1 85.2)">1 H2_P24</text>
<text x="119.1" y="94.1" transform="rotate(-90 119.1 94.1)">1</text>
<text x="121.7" y="94.1" transform="rotate(-90 121.7 94.1)">1</text>
<text x="124.2" y="94.1" transform="rotate(-90 124.2 94.1)">1</text>
<text x="126.7" y="94.1" transform="rotate(-90 126.7 94.1)">1</text>
<text x="129.3" y="94.1" transform="rotate(-90 129.3 94.1)">1</text>
<text x="131.8" y="94.1" transform="rotate(-90 131.8 94.1)">1</text>
<text x="134.4" y="94.1" transform="rotate(-90 134.4 94.1)">1</text>
<text x="136.9" y="94.1" transform="rotate(-90 136.9 94.1)">1</text>
<text x="139.4" y="94.1" transform="rotate(-90 139.4 94.1)">1</text>
<text x="142" y="94.1" transform="rotate(-90 142 94.1)">1</text>
<text x="144.5" y="94.1" transform="rotate(-90 144.5 94.1)">1</text>
<text x="147.1" y="94.1" transform="rotate(-90 147.1 94.1)">1</text>
<text x="66" y="106.4">1</text>
<text x="66" y="103.9">1</text>
<text x="74.9" y="106.4">1 H1_P4</text>
<text x="74.9" y="103.9">1 H1_P2</text>
<text x="190.4" y="103.9">1</text>
<text x="190.4" y="106.4">1</text>
<text x="199.3" y="103.9">1 H3_P2</text>
<text x="199.3" y="106.4">1 H3_P4</text>
<text x="66" y="111.5">1</text>
<text x="66" y="109">1</text>
<text x="74.9" y="109">1 H1_P6</text>
<text x="74.9" y="111.5">1 H1_P8</text>
<text x="190.4" y="109">1</text>
<text x="190.4" y="111.5">1</text>
<text x="199.3" y="109">1 H3_P6</text>
<text x="199.3" y="111.5">1 H3_P8</text>
<text x="66" y="119.1">1</text>
<text x="66" y="116.6">1</text>
<text x="66" y="114">1</text>
<text x="74.9" y="119.1">1 H1_P14</text>
<text x="74.9" y="114">1 H1_P10</text>
<text x="74.9" y="116.6">1 H1_P12</text>
<text x="190.4" y="114">1</text>
<text x="190.4" y="116.6">1</text>
<text x="190.4" y="119.1">1</text>
<text x="199.3" y="116.6">1 H3_P12</text>
<text x="199.3" y="114">1 H3_P10</text>
<text x="199.3" y="119.1">1 H3_P14</text>
<text x="66" y="121.7">1</text>
<text x="66" y="124.2">1</text>
<text x="74.9" y="124.2">1 H1_P18</text>
<text x="74.9" y="121.7">1 H1_P16</text>
<text x="190.4" y="121.7">1</text>
<text x="190.4" y="124.2">1</text>
<text x="199.3" y="124.2">1 H3_P18</text>
<text x="199.3" y="121.7">1 H3_P16</text>
<text x="66" y="126.7">1</text>
<text x="66" y="131.8">1</text>
<text x="66" y="129.3">1</text>
<text x="74.9" y="131.8">1 H1_P24</text>
<text x="74.9" y="129.3">1 H1_P22</text>
<text x="74.9" y="126.7">1 H1_P20</text>
<text x="190.4" y="131.8">1</text>
<text x="190.4" y="129.3">1</text>
<text x="190.4" y="126.7">1</text>
<text x="199.3" y="126.7">1 H3_P20</text>
<text x="199.3" y="131.8">1 H3_P24</text>
<text x="199.3" y="129.3">1 H3_P22</text>
<text x="63.4" y="134.4">1</text>
<text x="72.3" y="134.4">1 H6_P2</text>
<text x="190.4" y="134.4">1</text>
<text x="199.3" y="134.4">1 H3_P26</text>
<text x="163.8" y="161">2</text>
<text x="163.8" y="158.5">3</text>
<text x="116.6" y="165.2" transform="rotate(-90 116.6 165.2)">1</text>
<text x="119.1" y="165.2" transform="rotate(-90 119.1 165.2)">2</text>
<text x="121.7" y="165.2" transform="rotate(-90 121.7 165.2)">3</text>
<text x="124.2" y="165.2" transform="rotate(-90 124.2 165.2)">4</text>
<text x="126.7" y="165.2" transform="rotate(-90 126.7 165.2)">5</text>
<text x="129.3" y="165.2" transform="rotate(-90 129.3 165.2)">6</text>
<text x="163.8" y="163.6">1</text>
</g>
<g font-size="1.8" fill="#725600">
<text x="62.2" y="228.4">File:</text>
<text x="67.5" y="228.4">power.kicad_sch</text>
<text x="99.1" y="228.4">File:</text>
<text x="104.3" y="228.4">audio_io.kicad_sch</text>
<text x="134.6" y="228.4">File:</text>
<text x="139.8" y="228.4">pots.kicad_sch</text>
<text x="171.4" y="228.4">File:</text>
<text x="176.7" y="228.4">leds_switches.kicad_sch</text>
<text x="207" y="228.4">File:</text>
<text x="212.2" y="228.4">midi.kicad_sch</text>
<text x="240" y="228.4">File:</text>
<text x="245.3" y="228.4">cv.kicad_sch</text>
<text x="275.6" y="228.4">File:</text>
<text x="280.8" y="228.4">digital_mic.kicad_sch</text>
<text x="308.6" y="228.4">File:</text>
<text x="313.8" y="228.4">eeprom.kicad_sch</text>
<text x="313.7" y="266.5">File:</text>
<text x="318.9" y="266.5">changelog.kicad_sch</text>
</g>
</svg>
